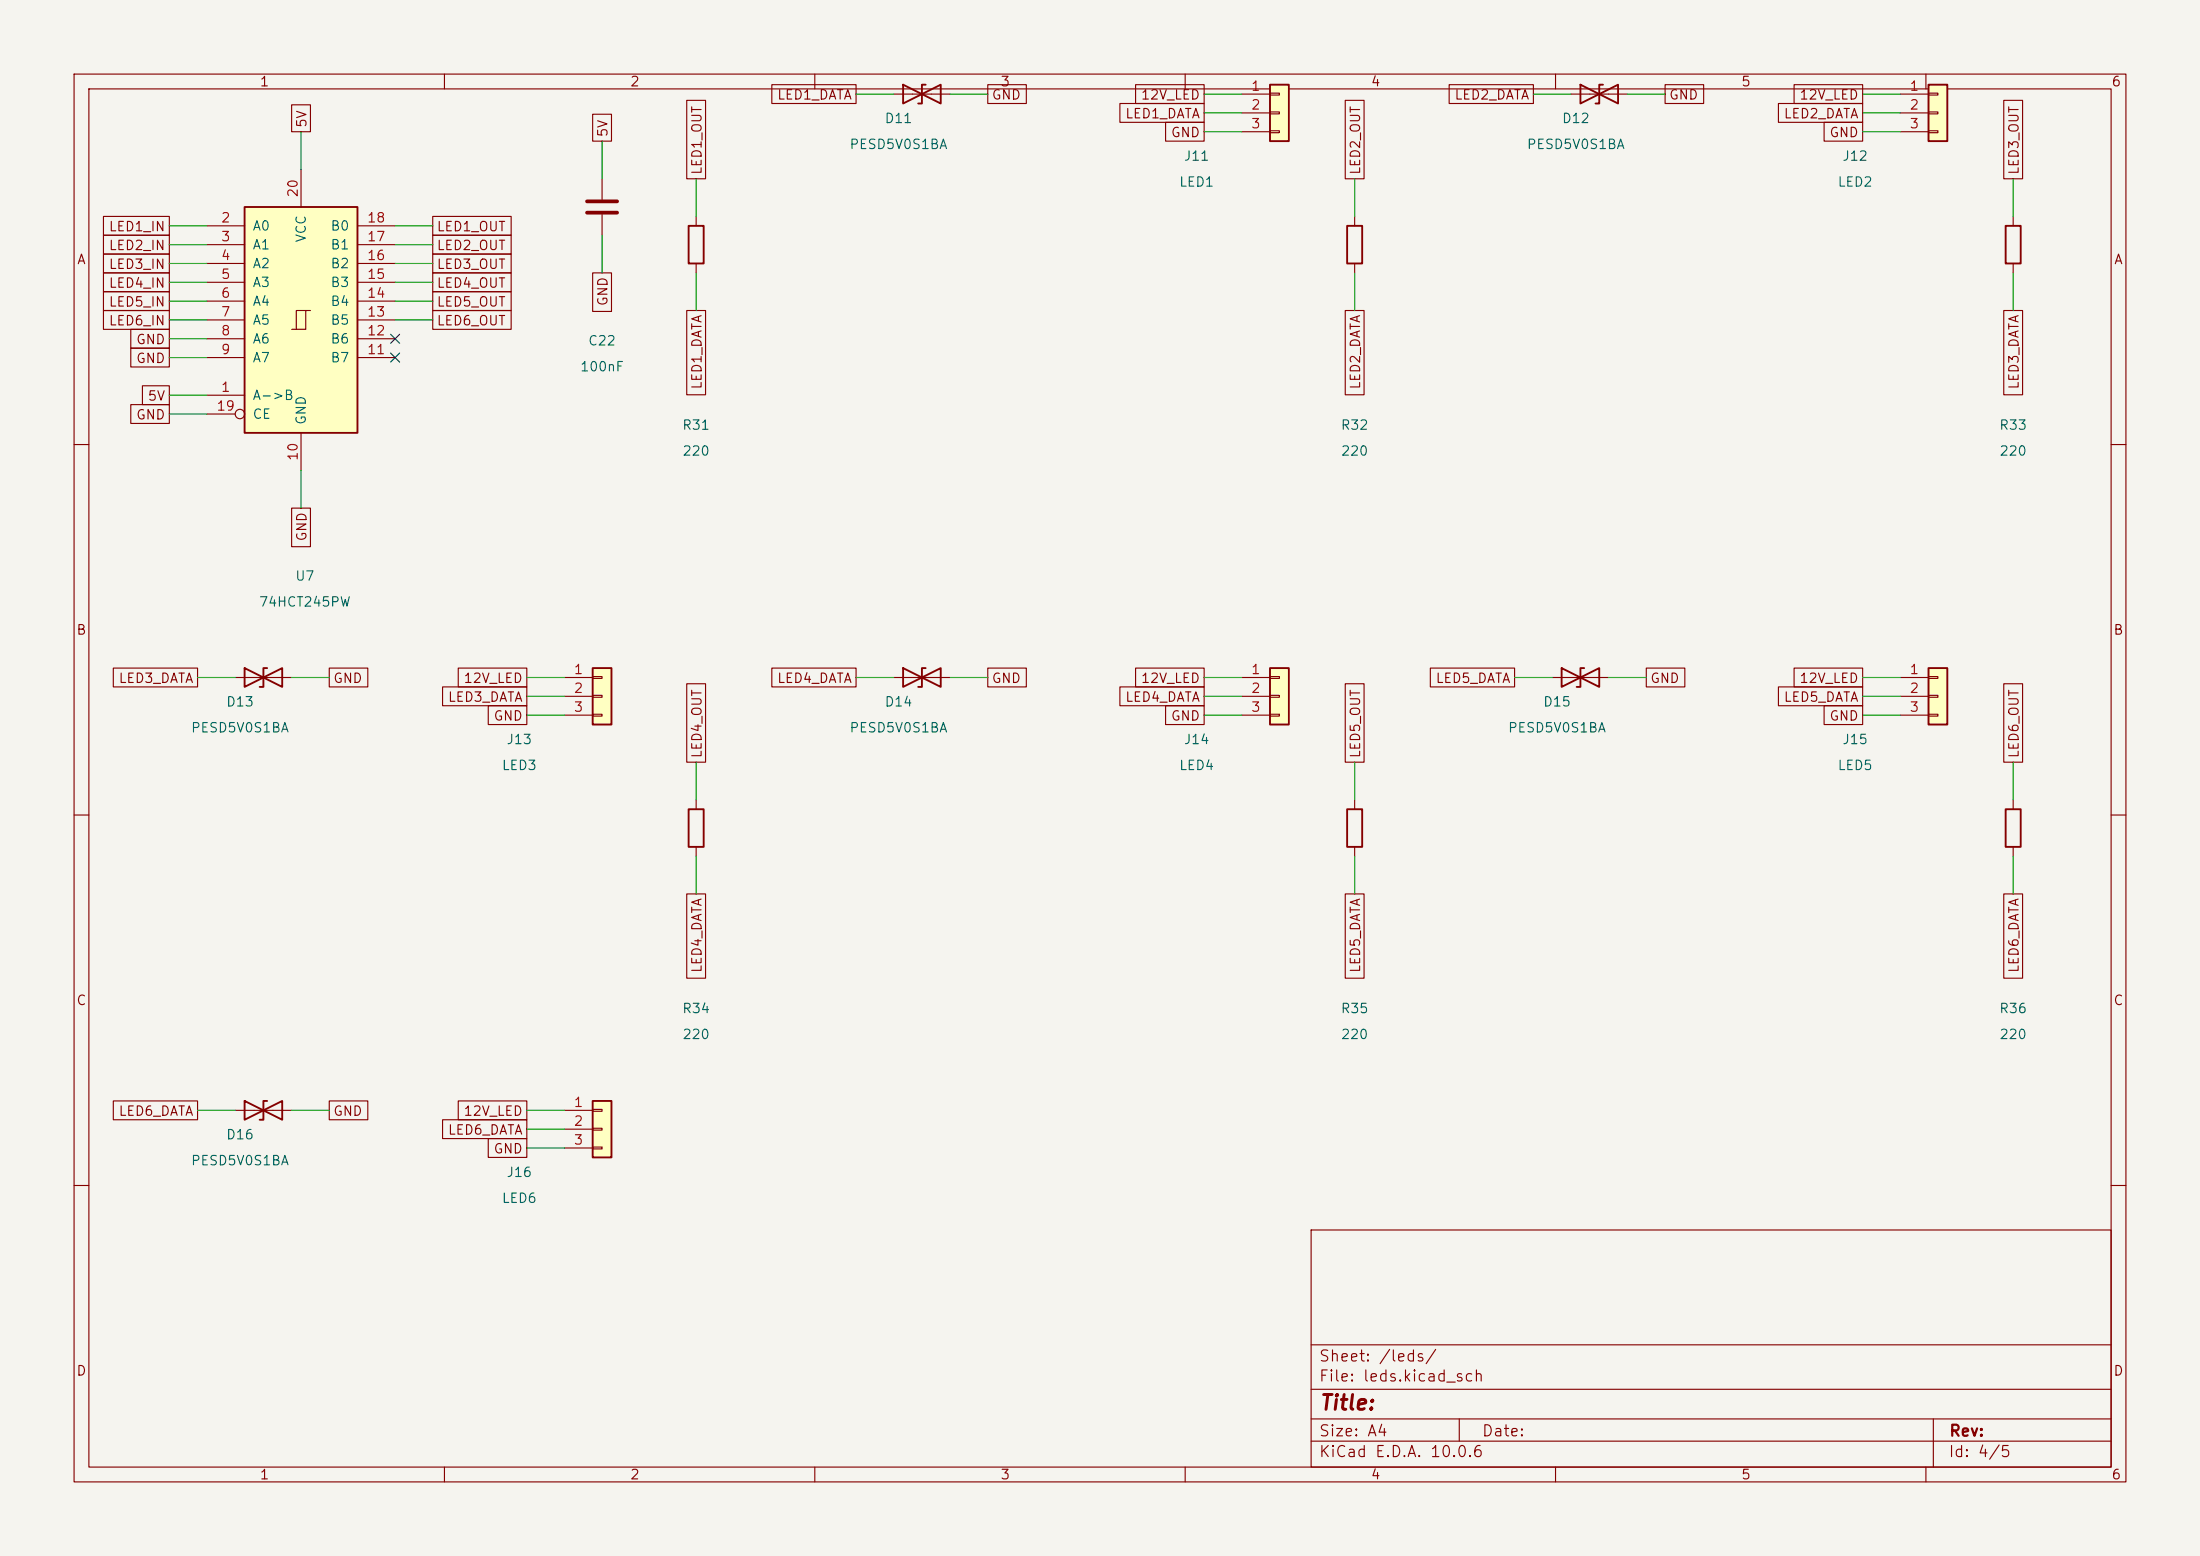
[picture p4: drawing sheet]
<svg xmlns="http://www.w3.org/2000/svg" width="297mm" height="210mm" viewBox="0 0 297 210" stroke-linecap="round" stroke-linejoin="round" font-family="sans-serif">
<path d="M0 0h297v210h-297z" fill="#f5f4ef" stroke="#f5f4ef" stroke-width=".14"/>
<g fill="none" stroke="#840000" stroke-width=".15">
<path d="M10 10h277v190h-277zM12 12h273v186h-273zM60 10v2M110 10v2M160 10v2M210 10v2M212.1 12.7h7.6M260 10v2M94 29.2v1.3M94 35.6v1.2M10 60h2M285 60h2"/>
<path d="M10 110h2M182.9 108v1.2M182.9 114.3v1.3M271.8 108v1.2M271.8 114.3v1.3M285 110h2M10 160h2M177 166h108v32h-108zM285 160h2M60 198v2M110 198v2M160 198v2"/>
<path d="M177 194.5h108M177 191.5h108M177 187.5h108M177 181.5h108M197 191.5v3M210 198v2M260 198v2M261 191.5v6.5"/>
</g>
<path d="M213.4 11.4v2.6l5-2.6v2.6zM216.4 11.4h-.5v2.6h-.5M93 30.5h2v5.1h-2zM181.9 109.2h2v5.1h-2zM270.8 109.2h2v5.1h-2z" fill="none" stroke="#840000" stroke-width=".25"/>
<path d="M33 27.9h15.3v30.5h-15.3z" fill="#ffffc2"/>
<g fill="none" stroke="#840000" stroke-width=".15">
<path d="M27.9 30.5h5.1M27.9 33h5.1M27.9 35.6h5.1M27.9 38.1h5.1M40.6 22.9v5M48.3 30.5h5M48.3 33h5M48.3 35.6h5M48.3 38.1h5M27.9 53.3h5.1M27.9 40.6h5.1M27.9 43.2h5.1"/>
<path d="M27.9 45.7h5.1M27.9 48.3h5.1M27.9 55.9h3.8M40.6 58.4v5.1M41.3 41.9h-1.3v2.6M41.9 41.9h-.6v2.6h-1.9M48.3 40.6h5M48.3 43.2h5M48.3 45.7h5M48.3 48.3h5"/>
<circle cx="32.4" cy="55.9" r=".63"/>
</g>
<path d="M33 27.9h15.3v30.5h-15.3z" fill="none" stroke="#840000" stroke-width=".25"/>
<path d="M260.3 90.2h2.6v7.6h-2.6z" fill="#ffffc2"/>
<path d="M210.8 90.2v2.5l5.1-2.5v2.5zM213.9 90.2h-.5v2.5h-.5M260.3 90.2h2.6v7.6h-2.6z" fill="none" stroke="#840000" stroke-width=".25"/>
<path d="M209.5 91.4h7.7M256.5 91.4h3.8M256.5 94h3.8M256.5 96.5h3.8M260.3 91.3h1.3v.3h-1.3zM260.3 93.9h1.3v.2h-1.3zM260.3 96.4h1.3v.2h-1.3z" fill="none" stroke="#840000" stroke-width=".15"/>
<path d="M80 148.6h2.5v7.6h-2.5z" fill="#ffffc2"/>
<path d="M93 109.2h2v5.1h-2zM33 148.6v2.5l5.1-2.5v2.5zM36.1 148.6h-.5v2.5h-.5M80 148.6h2.5v7.6h-2.5z" fill="none" stroke="#840000" stroke-width=".25"/>
<path d="M94 108v1.2M94 114.3v1.3M31.7 149.9h7.7M76.2 149.9h3.8M76.2 152.4h3.8M76.2 154.9h3.8M80 149.7h1.3v.3h-1.3zM80 152.3h1.3v.2h-1.3zM80 154.8h1.3v.3h-1.3z" fill="none" stroke="#840000" stroke-width=".15"/>
<path d="M80 90.2h2.5v7.6h-2.5z" fill="#ffffc2"/>
<path d="M270.8 30.5h2v5.1h-2zM33 90.2v2.5l5.1-2.5v2.5zM36.1 90.2h-.5v2.5h-.5M80 90.2h2.5v7.6h-2.5z" fill="none" stroke="#840000" stroke-width=".25"/>
<path d="M271.8 29.2v1.3M271.8 35.6v1.2M31.7 91.4h7.7M76.2 91.4h3.8M76.2 94h3.8M76.2 96.5h3.8M80 91.3h1.3v.3h-1.3zM80 93.9h1.3v.2h-1.3zM80 96.4h1.3v.2h-1.3z" fill="none" stroke="#840000" stroke-width=".15"/>
<path d="M260.3 11.4h2.6v7.7h-2.6z" fill="#ffffc2"/>
<path d="M260.3 11.4h2.6v7.7h-2.6z" fill="none" stroke="#840000" stroke-width=".25"/>
<path d="M256.5 12.7h3.8M256.5 15.2h3.8M256.5 17.8h3.8M260.3 12.6h1.3v.2h-1.3zM260.3 15.1h1.3v.3h-1.3zM260.3 17.7h1.3v.2h-1.3z" fill="none" stroke="#840000" stroke-width=".15"/>
<path d="M171.4 90.2h2.6v7.6h-2.6z" fill="#ffffc2"/>
<path d="M181.9 30.5h2v5.1h-2zM171.4 90.2h2.6v7.6h-2.6z" fill="none" stroke="#840000" stroke-width=".25"/>
<path d="M182.9 29.2v1.3M182.9 35.6v1.2M167.6 91.4h3.8M167.6 94h3.8M167.6 96.5h3.8M171.4 91.3h1.3v.3h-1.3zM171.4 93.9h1.3v.2h-1.3zM171.4 96.4h1.3v.2h-1.3z" fill="none" stroke="#840000" stroke-width=".15"/>
<path d="M171.4 11.4h2.6v7.7h-2.6z" fill="#ffffc2"/>
<path d="M121.9 11.4v2.6l5.1-2.6v2.6zM125 11.4h-.5v2.6h-.5M171.4 11.4h2.6v7.7h-2.6zM121.9 90.2v2.5l5.1-2.5v2.5zM125 90.2h-.5v2.5h-.5" fill="none" stroke="#840000" stroke-width=".25"/>
<g fill="none" stroke="#840000" stroke-width=".15">
<path d="M39.4 14.1h2.5v3.7h-2.5zM80 15.4h2.6v3.7h-2.6zM92.7 13.5h2.6v10.6h-2.6zM104.2 11.4h11.4v2.6h-11.4zM120.6 12.7h7.7M133.3 11.4h5.3v2.6h-5.3zM151.2 14h11.4v2.5h-11.4zM153.3 11.4h9.3v2.6h-9.3zM157.4 16.5h5.2v2.6h-5.2zM167.6 12.7h3.8M167.6 15.2h3.8M167.6 17.8h3.8"/>
<path d="M171.4 12.6h1.3v.2h-1.3zM171.4 15.1h1.3v.3h-1.3zM171.4 17.7h1.3v.2h-1.3zM181.6 13.5h2.6v10.6h-2.6zM195.6 11.4h11.4v2.6h-11.4zM224.8 11.4h5.2v2.6h-5.2zM240.1 14h11.4v2.5h-11.4zM242.2 11.4h9.3v2.6h-9.3zM246.3 16.5h5.2v2.6h-5.2zM270.5 13.5h2.6v10.6h-2.6zM14 29.2h8.9v2.6h-8.9zM14 31.7h8.9v2.6h-8.9z"/>
<path d="M14 34.3h8.9v2.5h-8.9zM14 36.8h8.9v2.6h-8.9zM14 39.4h8.9v2.5h-8.9zM58.4 39.4h10.6v2.5h-10.6zM58.4 36.8h10.6v2.6h-10.6zM58.4 34.3h10.6v2.5h-10.6zM58.4 31.7h10.6v2.6h-10.6zM58.4 29.2h10.6v2.6h-10.6zM80 36.8h2.6v5.2h-2.6zM81.3 24.1v2.8M81.3 29v2.8M14 41.9h8.9v2.6h-8.9z"/>
<path d="M17.7 54.6h5.2v2.6h-5.2zM17.7 47h5.2v2.5h-5.2zM17.7 44.4h5.2v2.6h-5.2zM19.2 52.1h3.7v2.5h-3.7zM58.4 41.9h10.6v2.6h-10.6zM92.7 41.9h2.6v11.4h-2.6zM181.6 41.9h2.6v11.4h-2.6zM270.5 41.9h2.6v11.4h-2.6zM39.4 68.6h2.5v5.2h-2.5zM15.3 90.2h11.4v2.5h-11.4zM44.4 90.2h5.3v2.5h-5.3zM59.7 92.7h11.4v2.6h-11.4z"/>
<path d="M61.9 90.2h9.2v2.5h-9.2zM65.9 95.2h5.2v2.6h-5.2zM92.7 92.3h2.6v10.6h-2.6zM104.2 90.2h11.4v2.5h-11.4zM120.6 91.4h7.7M133.3 90.2h5.3v2.5h-5.3zM151.2 92.7h11.4v2.6h-11.4zM153.3 90.2h9.3v2.5h-9.3zM157.4 95.2h5.2v2.6h-5.2zM181.6 92.3h2.6v10.6h-2.6zM193.1 90.2h11.4v2.5h-11.4zM222.2 90.2h5.3v2.5h-5.3z"/>
<path d="M240.1 92.7h11.4v2.6h-11.4zM242.2 90.2h9.3v2.5h-9.3zM246.3 95.2h5.2v2.6h-5.2zM270.5 92.3h2.6v10.6h-2.6zM92.7 120.7h2.6v11.3h-2.6zM181.6 120.7h2.6v11.3h-2.6zM270.5 120.7h2.6v11.3h-2.6zM15.3 148.6h11.4v2.5h-11.4zM44.4 148.6h5.3v2.5h-5.3zM59.7 151.1h11.4v2.6h-11.4zM61.9 148.6h9.2v2.5h-9.2zM65.9 153.7h5.2v2.5h-5.2z"/>
</g>
<path d="M79.2 27.2h4.1M79.2 28.7h4.1" fill="none" stroke="#840000" stroke-width=".51"/>
<g fill="none" stroke="#009600" stroke-width=".15">
<path d="M40.6 17.8v5.1M81.3 19.1v5M115.6 12.7h5M128.3 12.7h5M162.6 17.8h5M162.6 15.2h5M162.6 12.7h5M207 12.7h5.1M219.7 12.7h5.1M251.5 17.8h5M251.5 15.2h5M251.5 12.7h5"/>
<path d="M22.9 35.6h5M22.9 38.1h5M22.9 33h5M22.9 30.5h5M53.3 35.6h5.1M53.3 38.1h5.1M53.3 33h5.1M53.3 30.5h5.1M81.3 31.8v5M94 24.1v5.1M94 36.8v5.1M182.9 24.1v5.1"/>
<path d="M182.9 36.8v5.1M271.8 24.1v5.1M271.8 36.8v5.1M22.9 48.3h5M22.9 45.7h5M22.9 55.9h5M22.9 53.3h5M22.9 40.6h5M22.9 43.2h5M53.3 40.6h5.1M53.3 43.2h5.1M40.6 63.5v5.1"/>
<path d="M26.7 91.4h5M39.4 91.4h5M71.1 91.4h5.1M71.1 94h5.1M71.1 96.5h5.1M115.6 91.4h5M128.3 91.4h5M162.6 91.4h5M162.6 94h5M162.6 96.5h5M204.5 91.4h5M217.2 91.4h5"/>
<path d="M251.5 91.4h5M251.5 94h5M251.5 96.5h5M94 102.9v5.1M94 115.6v5.1M182.9 102.9v5.1M182.9 115.6v5.1M271.8 102.9v5.1M271.8 115.6v5.1M26.7 149.9h5M39.4 149.9h5M71.1 149.9h5.1"/>
<path d="M71.1 152.4h5.1M71.1 154.9h5.1"/>
</g>
<path d="M52.7 47.7l1.2 1.2M52.7 45.1l1.2 1.2M53.9 47.7l-1.2 1.2M53.9 45.1l-1.2 1.2" fill="none" stroke="#000084" stroke-width=".15"/>
<text font-size="2" fill="#840000" x="178" y="190.8">Title:</text>
<g font-size="1.5" fill="#840000">
<text x="178" y="184.1">Sheet: /leds/</text>
<text x="178" y="186.8">File: leds.kicad_sch</text>
<text x="178" y="197">KiCad E.D.A. 10.0.6</text>
<text x="178" y="194.2">Size: A4</text>
<text x="200" y="194.2">Date:</text>
<text x="263" y="197">Id: 4/5</text>
<text x="263" y="194.2">Rev:</text>
</g>
<g font-size="1.3" fill="#840000">
<text x="35" y="12">1</text>
<text x="85" y="12">2</text>
<text x="135" y="12">3</text>
<text x="185" y="12">4</text>
<text x="235" y="12">5</text>
<text x="285" y="12">6</text>
<text x="41.7" y="17.3" transform="rotate(-90 41.7 17.3)">5V</text>
<text x="104.8" y="13.8">LED1_DATA</text>
<text x="133.8" y="13.8">GND</text>
<text x="151.8" y="16.3">LED1_DATA</text>
<text x="153.9" y="13.8">12V_LED</text>
<text x="196.3" y="13.8">LED2_DATA</text>
<text x="225.2" y="13.8">GND</text>
<text x="240.7" y="16.3">LED2_DATA</text>
<text x="242.8" y="13.8">12V_LED</text>
<text x="82.3" y="18.6" transform="rotate(-90 82.3 18.6)">5V</text>
<text x="95" y="23.7" transform="rotate(-90 95 23.7)">LED1_OUT</text>
<text x="158" y="18.8">GND</text>
<text x="183.9" y="23.7" transform="rotate(-90 183.9 23.7)">LED2_OUT</text>
<text x="246.9" y="18.8">GND</text>
<text x="272.8" y="23.7" transform="rotate(-90 272.8 23.7)">LED3_OUT</text>
<text x="10.3" y="36">A</text>
<text x="14.6" y="31.5">LED1_IN</text>
<text x="14.6" y="34.1">LED2_IN</text>
<text x="58.9" y="34.1">LED2_OUT</text>
<text x="58.9" y="31.5">LED1_OUT</text>
<text x="285.3" y="36">A</text>
<text x="14.6" y="36.6">LED3_IN</text>
<text x="14.6" y="39.2">LED4_IN</text>
<text x="14.6" y="41.7">LED5_IN</text>
<text x="58.9" y="41.7">LED5_OUT</text>
<text x="58.9" y="39.2">LED4_OUT</text>
<text x="58.9" y="36.6">LED3_OUT</text>
<text x="82.3" y="41.4" transform="rotate(-90 82.3 41.4)">GND</text>
<text x="14.6" y="44.2">LED6_IN</text>
<text x="18.3" y="46.8">GND</text>
<text x="58.9" y="44.2">LED6_OUT</text>
<text x="18.3" y="49.3">GND</text>
<text x="95" y="52.7" transform="rotate(-90 95 52.7)">LED1_DATA</text>
<text x="183.9" y="52.7" transform="rotate(-90 183.9 52.7)">LED2_DATA</text>
<text x="272.8" y="52.7" transform="rotate(-90 272.8 52.7)">LED3_DATA</text>
<text x="18.3" y="56.9">GND</text>
<text x="19.9" y="54.4">5V</text>
<text x="41.7" y="73.2" transform="rotate(-90 41.7 73.2)">GND</text>
<text x="10.2" y="86">B</text>
<text x="285.2" y="86">B</text>
<text x="15.9" y="92.5">LED3_DATA</text>
<text x="44.9" y="92.5">GND</text>
<text x="60.4" y="95">LED3_DATA</text>
<text x="62.5" y="92.5">12V_LED</text>
<text x="104.8" y="92.5">LED4_DATA</text>
<text x="133.8" y="92.5">GND</text>
<text x="151.8" y="95">LED4_DATA</text>
<text x="153.9" y="92.5">12V_LED</text>
<text x="193.7" y="92.5">LED5_DATA</text>
<text x="222.7" y="92.5">GND</text>
<text x="240.7" y="95">LED5_DATA</text>
<text x="242.8" y="92.5">12V_LED</text>
<text x="66.5" y="97.6">GND</text>
<text x="158" y="97.6">GND</text>
<text x="246.9" y="97.6">GND</text>
<text x="95" y="102.4" transform="rotate(-90 95 102.4)">LED4_OUT</text>
<text x="183.9" y="102.4" transform="rotate(-90 183.9 102.4)">LED5_OUT</text>
<text x="272.8" y="102.4" transform="rotate(-90 272.8 102.4)">LED6_OUT</text>
<text x="95" y="131.4" transform="rotate(-90 95 131.4)">LED4_DATA</text>
<text x="183.9" y="131.4" transform="rotate(-90 183.9 131.4)">LED5_DATA</text>
<text x="272.8" y="131.4" transform="rotate(-90 272.8 131.4)">LED6_DATA</text>
<text x="10.2" y="136">C</text>
<text x="285.2" y="136">C</text>
<text x="15.9" y="150.9">LED6_DATA</text>
<text x="44.9" y="150.9">GND</text>
<text x="60.4" y="153.5">LED6_DATA</text>
<text x="62.5" y="150.9">12V_LED</text>
<text x="66.5" y="156">GND</text>
<text x="10.2" y="186">D</text>
<text x="285.2" y="186">D</text>
<text x="35" y="200">1</text>
<text x="85" y="200">2</text>
<text x="135" y="200">3</text>
<text x="185" y="200">4</text>
<text x="235" y="200">5</text>
<text x="285" y="200">6</text>
</g>
<g font-size="1.3" fill="#006464">
<text x="119.3" y="16.9">D11</text>
<text x="210.8" y="16.9">D12</text>
<text x="114.6" y="20.4">PESD5V0S1BA</text>
<text x="159.7" y="22">J11</text>
<text x="206" y="20.4">PESD5V0S1BA</text>
<text x="248.6" y="22">J12</text>
<text x="159.1" y="25.5">LED1</text>
<text x="248" y="25.5">LED2</text>
<text x="34" y="31.4">A0</text>
<text x="34" y="34">A1</text>
<text x="41.6" y="32.8" transform="rotate(-90 41.6 32.8)">VCC</text>
<text x="44.5" y="34">B1</text>
<text x="44.5" y="31.4">B0</text>
<text x="34" y="36.5">A2</text>
<text x="34" y="39.1">A3</text>
<text x="34" y="41.6">A4</text>
<text x="44.5" y="41.6">B4</text>
<text x="44.5" y="39.1">B3</text>
<text x="44.5" y="36.5">B2</text>
<text x="34" y="44.1">A5</text>
<text x="34" y="46.7">A6</text>
<text x="44.5" y="46.7">B6</text>
<text x="44.5" y="44.1">B5</text>
<text x="79.3" y="46.9">C22</text>
<text x="34" y="49.2">A7</text>
<text x="44.5" y="49.2">B7</text>
<text x="78.2" y="50.4">100nF</text>
<text x="34" y="54.3">A-&gt;B</text>
<text x="34" y="56.8">CE</text>
<text x="41.6" y="57.4" transform="rotate(-90 41.6 57.4)">GND</text>
<text x="92" y="58.3">R31</text>
<text x="180.9" y="58.3">R32</text>
<text x="269.8" y="58.3">R33</text>
<text x="92" y="61.8">220</text>
<text x="180.9" y="61.8">220</text>
<text x="269.8" y="61.8">220</text>
<text x="34.9" y="82.2">74HCT245PW</text>
<text x="39.8" y="78.7">U7</text>
<text x="30.4" y="95.7">D13</text>
<text x="119.3" y="95.7">D14</text>
<text x="208.2" y="95.7">D15</text>
<text x="25.7" y="99.2">PESD5V0S1BA</text>
<text x="68.3" y="100.8">J13</text>
<text x="114.6" y="99.2">PESD5V0S1BA</text>
<text x="159.7" y="100.8">J14</text>
<text x="203.5" y="99.2">PESD5V0S1BA</text>
<text x="248.6" y="100.8">J15</text>
<text x="67.7" y="104.3">LED3</text>
<text x="159.1" y="104.3">LED4</text>
<text x="248" y="104.3">LED5</text>
<text x="92" y="137.1">R34</text>
<text x="180.9" y="137.1">R35</text>
<text x="269.8" y="137.1">R36</text>
<text x="92" y="140.6">220</text>
<text x="180.9" y="140.6">220</text>
<text x="269.8" y="140.6">220</text>
<text x="30.4" y="154.1">D16</text>
<text x="25.7" y="157.6">PESD5V0S1BA</text>
<text x="68.3" y="159.2">J16</text>
<text x="67.7" y="162.7">LED6</text>
</g>
<g font-size="1.3" fill="#a90000">
<text x="168.8" y="12.6">1</text>
<text x="168.8" y="15.1">2</text>
<text x="168.8" y="17.6">3</text>
<text x="257.7" y="12.6">1</text>
<text x="257.7" y="15.1">2</text>
<text x="257.7" y="17.6">3</text>
<text x="40.5" y="26.7" transform="rotate(-90 40.5 26.7)">20</text>
<text x="29.7" y="30.3">2</text>
<text x="29.7" y="32.9">3</text>
<text x="29.7" y="35.4">4</text>
<text x="49.5" y="35.4">16</text>
<text x="49.5" y="32.9">17</text>
<text x="49.5" y="30.3">18</text>
<text x="29.7" y="38">5</text>
<text x="29.7" y="40.5">6</text>
<text x="49.5" y="40.5">14</text>
<text x="49.5" y="38">15</text>
<text x="29.7" y="43">7</text>
<text x="29.7" y="45.6">8</text>
<text x="49.5" y="45.6">12</text>
<text x="49.5" y="43">13</text>
<text x="29.7" y="53.2">1</text>
<text x="29.7" y="48.1">9</text>
<text x="49.5" y="48.1">11</text>
<text x="29.1" y="55.7">19</text>
<text x="40.5" y="62.3" transform="rotate(-90 40.5 62.3)">10</text>
<text x="77.4" y="91.3">1</text>
<text x="77.4" y="93.8">2</text>
<text x="168.8" y="91.3">1</text>
<text x="168.8" y="93.8">2</text>
<text x="257.7" y="91.3">1</text>
<text x="257.7" y="93.8">2</text>
<text x="77.4" y="96.4">3</text>
<text x="168.8" y="96.4">3</text>
<text x="257.7" y="96.4">3</text>
<text x="77.4" y="149.7">1</text>
<text x="77.4" y="152.3">2</text>
<text x="77.4" y="154.8">3</text>
</g>
</svg>
